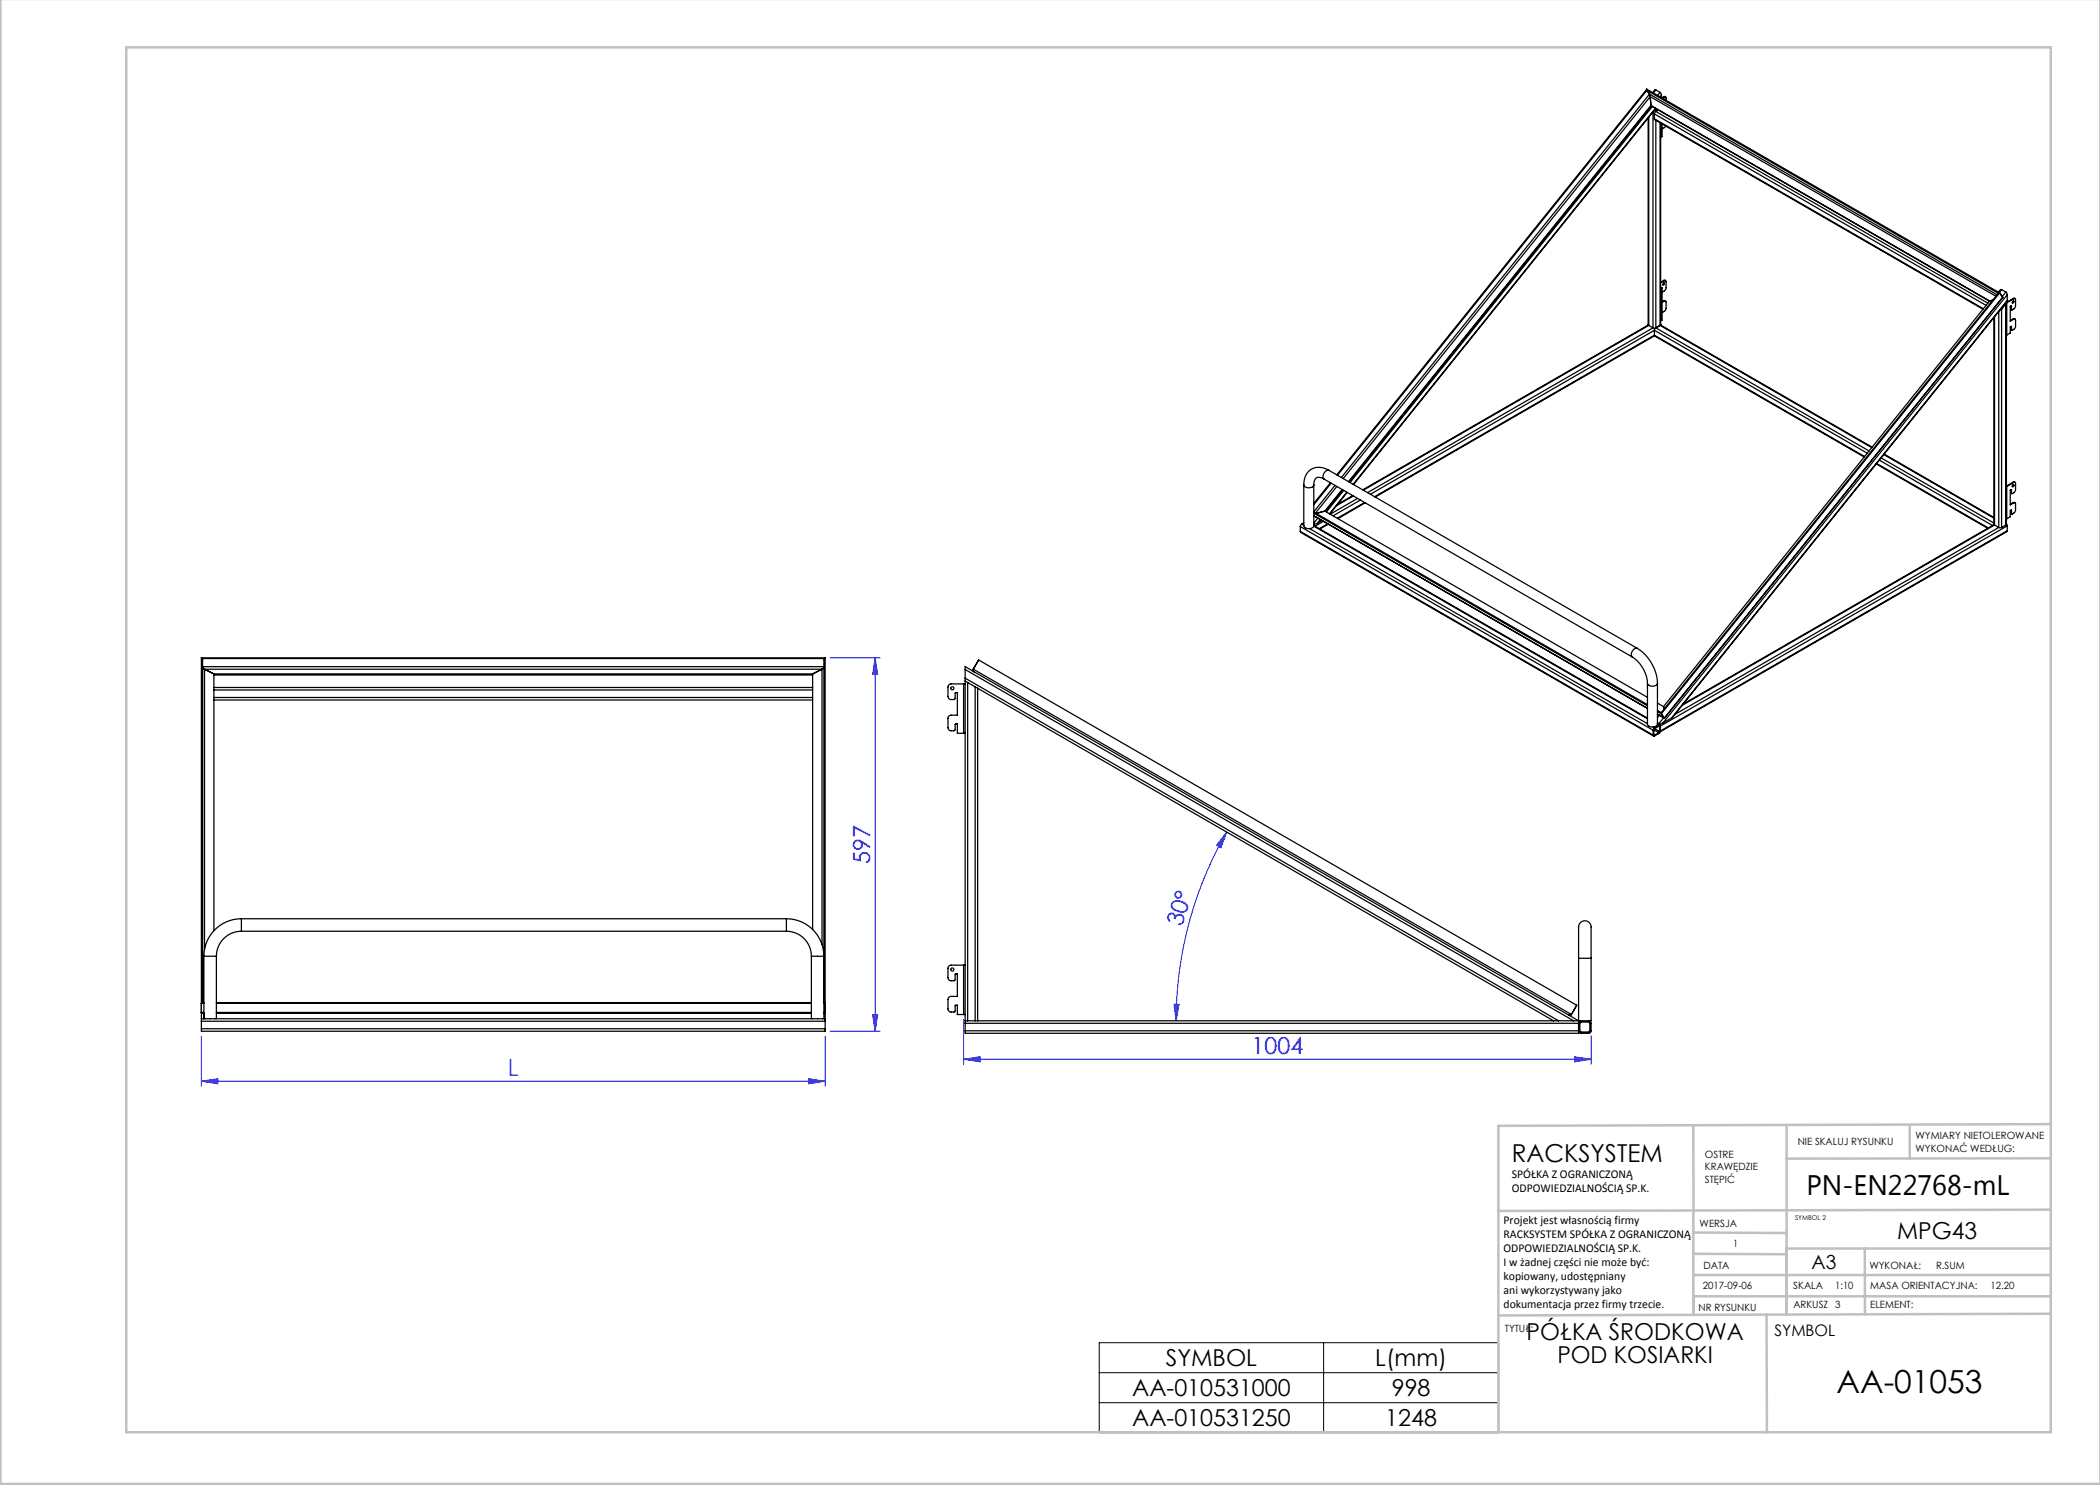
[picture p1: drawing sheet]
<svg xmlns="http://www.w3.org/2000/svg" width="420mm" height="297mm" viewBox="0 0 420 297" stroke-linecap="round" stroke-linejoin="round" font-family="sans-serif">
<g fill="none" stroke="#00f" stroke-width=".2">
<path d="M166 131.6h10M175 131.6l.5 3.3h-1zM175 131.6v74.6M245.3 166.4l-1.1 3.2-.9-.5zM245.3 166.4a75.5 75.5 0 0 0-10.1 37.8M40.3 216.2l3.3-.5v1.1zM40.3 207.2v10M40.3 216.2h124.7M161.7 215.7l3.3 .5-3.3 .6zM165 207.2v10M166 206.2h10M174.5 202.9h1l-.5 3.3z"/>
<path d="M192.7 211.9l3.3-.5v1zM192.7 203.9v9M192.7 211.9h125.5M234.8 200.8l1 .1-.6 3.3zM314.9 211.4l3.3 .5-3.3 .5zM318.2 207.2v5.7"/>
</g>
<path d="M219.8 268.5h79.9v18h-79.9zM219.8 274.5h79.9M264.7 268.5v18M219.8 280.5h79.9" fill="none" stroke="#000" stroke-width=".2"/>
<g fill="none" stroke="#c0c0c0" stroke-width=".5">
<path d="M.1 -.1v296.9h419.9M25.2 9.5h385v276.9h-385zM338.7 225.2v16.9M357.3 225v37.9M382 225.4v6.3M410.1 224.8l-110.4 .4v61.2M410.1 231.7h-52.8M338.7 259.3h71.5M338.7 255h71.5M338.7 250.8l18.6 .1M338.7 246.5l18.6 .1M338.7 242.1v20.9"/>
<path d="M373 249.7v13.2M410.1 241.9l-110.4 .3M410.2 249.7h-52.9v13.2M353.3 262.9l.1 23.5M410.2 262.7l-110.5 .4"/>
</g>
<g fill="#00f">
<path d="M40.3 216.2l3.3-.5v1.1zM161.7 215.7l3.3 .5-3.3 .6zM192.7 211.9l3.3-.5v1zM314.9 211.4l3.3 .5-3.3 .5z"/>
<path d="M245.3 166.4l-1.1 3.2-.9-.5zM234.8 200.8l1 .1-.6 3.3z"/>
<path d="M175 131.6l.5 3.3h-1zM174.5 202.9h1l-.5 3.3z"/>
</g>
<g fill="none" stroke="#000" stroke-width=".25">
<path d="M329.4 17.8l-62 77.2M329.4 17.8v.3M329.4 17.8l70.5 40.8M329.4 18.1l-61.9 77M329.4 18.1l.5 .7M329.4 18.1l70.3 40.6M329.9 18.8l.1 .5M329.9 18.8l-61.6 76.7M329.9 18.8l69.5 40.2M330 19.3l.2 1.8M330 19.3l-61.4 76.4M330 19.3l69.2 39.9"/>
<path d="M331.2 18h-.2l-.5 .5M331.2 18l.8 .5M331.2 18l-.5 .6M332 18.5l.3 .5M332 18.5l-.5 .6M332.3 19v.5M332.3 19l-.3 .4M332.8 19.3l.3 .1M332.8 19.3l-.4 .3M332.8 19.3l.1 .1M332.8 19.8l.1 .1M332.9 19.4l.3 .1v.6"/>
<path d="M332.9 19.4l-.4 .2M329.6 23.6v41.3l.1 .2M329.7 23.4v41.7M330.2 21.1l-60.5 75.2M330.2 21.1l.1 .1M330.2 21.1l67.7 39.1M330.3 21.2l-60.5 75.2M330.3 21.2l67.6 39M330.5 21.3l-60.5 75.2M330.6 22.4v43.2M330.9 23.8l.1 .1 65.6 37.9M330.9 22.8v1"/>
<path d="M330.9 22.8l66.3 38.3M330.9 23.8l65.8 37.9M331.1 21.7l-60.5 75.2M331.1 21.7l-60.4 75.2M331.2 22.3l-.3 .5M331.2 21.9l-.4 .3M331.2 22.3l66.4 38.3M331.2 21.9v.4M331.2 24.1v41.5M331.3 21.8l-.1 .1M331.7 22l-.5 .3M332 24.6v40.5"/>
<path d="M332.1 24.6v40.3l-.1 .2M332.1 27.3l.2 .1M332.3 24.7v2.7M332.4 25.7h.1M332.4 24.8v2.5l-.1 .1M333.1 25.2l-.6 .5-.1-.1M332.1 57.6l.2 .1M332.1 57.4l.3 .2M332.3 57.7v6.4M332.4 58.4h.1M332.4 57.6l-.1 .1M332.4 57.6v6.4l-.1 .1"/>
<path d="M332.7 56.6h.1a.21 .21 0 0 1 0 .3 .21 .21 0 0 1-.3 0zM332.8 56.1h.3M332.8 56.1l-.7 .3M332.8 56.1h.1M332.8 56.6l-.2 .4M332.9 56.1h.2l.1 .2v1.4l-.3 .4-.4 .3-.1-.1M332.9 56.1l-.8 .5M399.7 58.7l-67.5 83.8M399.9 58.6l.6 .8M399.9 58.6l-67.6 84.2M399.9 58.6l-.2 .1M400.3 57.9h-.2l-.4 .5"/>
<path d="M400.3 57.9l.9 .5M400.3 57.9l-.5 .6M400.5 59.4l-67.6 84.2M401.2 58.4l.2 .5M401.2 58.4l-.8 .9M401.4 58.9v1.2M401.4 58.9l-68.8 85.7M402.7 59.7h.3M402.7 59.7l-1.4 .8v44.3l-.1 .2M402.7 59.7h.1M402.8 59.7h.2l.1 .2v1.4l-.3 .4-.4 .3-.1-.1M402.8 59.7l-1.5 .9"/>
<path d="M329.7 65l-57.2 33M329.7 65.1l.9 .5M329.7 65.1l-57 32.9M330.6 65.6h.6M330.6 65.6l-57.1 32.9M330.9 67l.1 .2 41.8 24.2M330.9 66.1v.9M330.9 66.1l42.5 24.5M330.9 67l42 24.3M330.9 66.1l-56.8 32.8M330.9 67l-56 32.3M330.9 67.2l-55.9 32.2"/>
<path d="M331.2 65.6l-.3 .5M331.2 65.6l42.6 24.6M332 65.1h.2l42.2 24.3M332 65.1l-.8 .5M332 65.1l42.3 24.4M332.1 64.9l.2 .2M332.1 64l.2 .1M332.4 62.4v.1M332.8 60.2h.3M332.8 60.2h.1M332.8 60.2l-.4 .2M332.9 60.2h.2l.1 .2v1.3l-.3 .5-.4 .3-.1-.1"/>
<path d="M332.9 60.2l-.5 .3M397.9 60.2l-65.2 81.1M398.6 60l-.7 .2M398.8 63.5v41.3l.1 .2M398.9 63.4v41.6M399.8 62.3v43.2M400.3 61.9l-.4 .2M400.3 61.9v43.6M401.2 60.8l-.9 1.1M401.2 60.8v44.2M401.3 60.4l-.1 .4M401.3 60.5v.1"/>
<path d="M401.3 60.6h.1M401.3 67h.1M401.3 60.6v6.4M401.4 60.1l-67.1 83.5M402.2 61.8l.1 .2M402.2 65.9l.1 .2M402.2 61.8l.1 .1M402.2 61.2v.6M402.2 65.3v.6M402.2 65.9l.1 .1M402.2 61.2h.1M402.2 65.3h.1"/>
<path d="M402.2 61.2l-.1 .1v2.9l.7-.4M402.2 65.3l-.1 .1v1.2l-.8 .4M402.3 61.2v.7M402.3 65.3v.7M402.5 60.3l.2-.1a.21 .21 0 0 1 0 .3 .21 .21 0 0 1-.3 0zM402.7 63.8h.3M402.7 63.8h.1M402.7 63.8l-.6 .3M402.7 60.2l-.3 .4M402.8 63.8h.2l.1 .2v1.3l-.3 .5-.4 .3-.1-.1M260.8 97v8.1a1.15 1.15 0 0 0 2 0v-8.1M260.8 97a1.15 1.15 0 0 0 2 0"/>
<path d="M264.8 95.8l-.2-.1a1.13 1.13 0 0 0-1.3-.1 1.13 1.13 0 0 0-.5 1.3v.1M264.8 95.8l61.7 35.6M265.8 94.1a3.1 3.1 0 0 0-3.5-.3 3.1 3.1 0 0 0-1.5 3.2M265.8 94.1a1.15 1.15 0 0 0-1 1.7M265.8 94.1l61.7 35.6M266.1 96.6l-3.3 4.1M266.2 96.6l-3.4 4.3M267 97.1l-4.2 5.3M267.4 97.3l-4.3 5.3M268.4 97.9l-3.4 4.3M268.5 98l-3.4 4.3M268.7 98.1l-3.4 4.3"/>
<path d="M269.4 98.4l-3.5 4.4M269.4 98.5l-3.4 4.3M270.5 99.1l-3 1.8M270.7 99.2l-3.4 1.9M271.5 99.7l-5.5 3.1M375.3 92.8l22.2 12.9M375.3 92.7l22.4 12.9M375.9 92l22.6 13.1M376.2 91.6l22.6 13M376.8 90.9l22 12.7M376.8 90.8l22 12.7M401.3 97.3h.1"/>
<path d="M401.3 97.3v6.5M402.2 98.6l.1 .1M402.2 98v.6M402.2 98.6h.1M402.2 97.9l.1 .1M402.2 97.9l-.1 .1v3l.7-.4M402.3 98v.6M402.5 97l.2-.1a.21 .21 0 0 1 0 .3 .21 .21 0 0 1-.3 0zM402.7 96.4l.3 .1M402.7 96.4l-1.4 .8M402.7 96.4l.1 .1M402.7 96.9l-.3 .4"/>
<path d="M402.8 96.5h.2l.1 .1v1.4l-.3 .5-.4 .2-.1-.1M402.8 96.5l-1.5 .8M260.1 106.3v.2l70.6 40.7M260.1 105.3l70.5 40.7M260.1 106.3l70.5 40.7M260.1 105.3v1M260.3 104.8l-.2 .5M260.3 104.8l.5 .3M260.8 104.6l-.5 .2M261.9 105.7l67.6 39M262.8 105.2l66.7 38.6M262.8 105l.1 .2"/>
<path d="M262.8 105.1l66.7 38.5M262.8 102.6l66.7 38.6M262.8 102.4l66.7 38.5M263.5 104.7l-.7 .2M263.6 103.6l-.8 1M264.1 103.9l-.6 .8M264.4 104.1l-.9 .6M264.7 104.3l-1.7 .9M265 102.2l64.5 37.3M265 102.2l-1.8 .5M265.5 104.8l-1.6 .9M265.7 104.8l-1.7 1"/>
<path d="M272.1 100l-5.5 3.2M272.9 100.5l-5.4 3.2M273 100.6l-5.4 3.1M398.8 104.8l-.2 .2M398.8 104.9l-62.1 35.9M398.9 105l.9 .5M398.9 105l-62.4 36.1M399.8 105.5h.5M399.8 105.5l-64.8 37.4M401.2 105l-.9 .5M401.3 104.8l.1 .4M401.3 103.8h.1"/>
<path d="M401.4 106.1v.2l-69.4 40.1M401.4 105.2l-69.4 40M401.4 106.1l-69.4 40.1M401.4 105.2v.9M402.2 102.7l.1 .1M402.2 102v.7M402.2 102.7h.1M402.2 102l.1 .1M402.2 102l-.1 .1v1.3l-.8 .4M402.3 102.1v.6M402.7 100.5l.3 .1M402.7 100.5l.1 .1"/>
<path d="M402.7 100.5l-.6 .4M402.8 100.6h.2l.1 .1v1.4l-.3 .5-.4 .2-.1-.1M40.3 131.6v72.1M40.3 131.6l.2 .1M40.3 131.6h124.7M40.5 133.3l.4 .5M40.5 131.7v68.8M40.5 131.7h124.3M40.5 133.3h124.3M40.9 133.8l1.9 1M40.9 133.8h123.5M40.9 133.8v56.1"/>
<path d="M42.8 138h119.7M42.8 139.5h119.7M42.8 140h119.7M42.8 137.5h119.7M42.8 134.8v51.4M42.8 134.8h119.7M42.8 135h119.7M162.5 134.8v51.1M164.4 133.8l-1.9 1M164.4 133.8v55.1M164.8 133.3l-.4 .5M164.8 131.7v72"/>
<path d="M165 131.6v72.1M165 131.6l-.2 .1M192.7 136.8h-2.5a.63 .63 0 0 0-.6 .6v1.9a.63 .63 0 0 0 .6 .6l.8-.1v-1.2l.5-.1v4.5h-1.3a.63 .63 0 0 0-.6 .7v1.8a.63 .63 0 0 0 .6 .7l.8-.1v-1.2l.5-.1v1.9h1.2M192.7 136.8h.3M192.7 136.8v9.9M193 135.6v.6M193 133.9v-.6l1.8 1M193 136.2l.5 .3M193 133.9v1.7M193 136.2v68M193 135.6l118.7 68.6M193 133.9l121.7 70.3"/>
<path d="M193.5 136.5v67.7M193.5 136.5l1.5 .9M194.7 133.8l-.1 .3 .2 .2M194.7 133.8l1-1.8 119.6 69.1-1 1.8M194.7 133.8l119.6 69.1M194.8 134.3l120.9 69.9M195 137.4l.5 .3M195 137.4v66.8M195.5 137.7l115.2 66.5M195.5 137.7v66.5M326.5 131.4a6.8 6.8 0 0 1 3 5.3M327.5 129.7a8.8 8.8 0 0 1 4 7"/>
<path d="M327.5 129.7a1.15 1.15 0 0 0-1 1.7M329.5 136.7v8.1a1.15 1.15 0 0 0 2 0v-8.1M331.5 136.7a1.16 1.16 0 0 1-2 0M192.7 146.7h.3M329.5 141.7l-66.7-38.5 66.7 38.5M330.6 146v1M330.6 145.4l.3 .2M330.8 146.9l.1 .1M330.8 146v.9M330.8 146l1 .5M330.9 145.7l1 .6M330.9 145.6l-.3 .4"/>
<path d="M330.9 145.7l-.1 .3M331.5 144.9l.3 .2M331.5 144.8l.5 .3M331.5 142.8l1.4 .8M331.5 144.6l.3 .1M331.5 144.7l.3 .2M331.5 142.3l.8 .5M331.5 142.1l.7 .4M331.5 140.6l1.2 .7M331.7 143l-.2 .3M331.8 145.1h.2v.1M331.8 145.2l.1 .1"/>
<path d="M331.8 144.7l.2 .5M331.8 144.9v.1M331.8 145.1l-.9 .5M331.8 146.5l-.9 .5M331.8 145.2l-.9 .5M331.8 144.9h-.1M331.8 144.7h.1M331.9 143.1l-.4 .4M331.9 146.3l-.1 .2M331.9 145.3v1M332 146.2l-.2 .5-.9 .5h-.2l-.1-.2M332 145.2v1"/>
<path d="M332.2 142.5l.1 .3M332.3 142.8l.6 .8M332.6 144.6l-.8 .1M332.7 141.3l.1 .6M332.7 143.5l-.9 1.2M332.9 143.6h.1M334.3 143.6l-1.7 1M40.8 191.2h2.5M40.8 191.2v12.5M43.3 191.2v12.5M48.3 186.2a5 5 0 0 0-5 5M48.3 183.7a7.5 7.5 0 0 0-7.5 7.5"/>
<path d="M48.3 183.7v2.5M48.3 186.2h109M48.3 183.7h109M157.3 186.2a5 5 0 0 1 5 5M157.3 183.7a7.4 7.4 0 0 1 7.4 7.5h-2.4M157.3 183.7v2.5M162.3 191.2v12.5M192.7 193h-2.5a.62 .62 0 0 0-.6 .7v1.8a.63 .63 0 0 0 .6 .7l.8-.1v-1.2l.5-.1v4.5h-1.3a.63 .63 0 0 0-.6 .6v1.9a.63 .63 0 0 0 .6 .6l.8-.1v-1.2l.5-.1v1.9h1.2M192.7 193h.3M192.7 193v9.9M315.7 191.7v-5.7a1.31 1.31 0 0 1 .8-1.7 1.31 1.31 0 0 1 1.7 .9v6.5M315.7 191.7h2.5"/>
<path d="M315.7 191.7v12.5M318.2 191.7v12.5h-.5M40.3 205.7v.5h124.7v-.5M40.3 203.7v.5M40.3 203.7h124.7M40.3 205.7h124.7M40.3 204.2h124.7M40.3 204.2v1.5M40.5 200.5h.3M40.5 200.5l-.2 .1h.5M40.8 202.5h-.5l.1 .2h.4M43.3 202.7h119"/>
<path d="M43.3 200.5h119M43.3 200.6h119M43.3 202.5h119M164.8 202.5h.2l-.2 .2M164.8 200.5l.2 .1h-.2M165 203.7v.5M165 204.2v1.5M192.7 202.9h.3M193 204.2v.5M193 206.2v.5h122.7v-.5M193 204.2h.5M193 204.7h122.7"/>
<path d="M193 206.2h122.7M193 204.7v1.5M193.5 204.2h1.5M195 204.2h.5M195.5 204.2h115.2M310.7 204.2h1M311.7 204.2h3M314.3 202.9l-.3 .2-.2-.1M314.7 204.2h1M315.7 204.2h.5M315.7 204.2h.1M315.7 204.2v.5"/>
<path d="M315.7 204.7v1.5M316 204.5h1.9v1.8h-1.9zM316.2 204.2l-.3 .1-.2 .4M316.2 204.2h1.5M317.7 204.2l.4 .1 .1 .3v1.6l-.1 .3-.4 .2-1.6-.1-.3-.2-.1-.2"/>
<circle cx="190.5" cy="137.7" r=".31"/>
<circle cx="190.5" cy="193.9" r=".31"/>
</g>
<text font-size="6.3" x="367.3" y="278.5">AA-01053</text>
<text font-size="5.6" x="361.3" y="239.1">PN-EN22768-mL</text>
<text font-size="4.9" x="302.4" y="232.4">RACKSYSTEM</text>
<g font-size="4.7" fill="#00f">
<text x="174" y="172.8" transform="rotate(-90 174 172.8)">597</text>
<text x="236.5" y="185.5" transform="rotate(-73 236.5 185.5)">30°</text>
<text x="101.6" y="215.2">L</text>
<text x="250.3" y="210.8">1004</text>
</g>
<g font-size="4.7">
<text x="379.4" y="247.8">MPG43</text>
<text x="305.3" y="268.1">PÓŁKA ŚRODKOWA</text>
<text x="233.2" y="273.2">SYMBOL</text>
<text x="275.1" y="273.2">L(mm)</text>
<text x="311.5" y="272.6">POD KOSIARKI</text>
<text x="226.4" y="279.2">AA-010531000</text>
<text x="278.3" y="279.2">998</text>
<text x="226.4" y="285.2">AA-010531250</text>
<text x="277.1" y="285.2">1248</text>
</g>
<text font-size="3.9" x="362.3" y="253.8">A3</text>
<text font-size="3.2" x="354.9" y="267.2">SYMBOL</text>
<g font-size="2.4">
<text x="302.4" y="235.6">SPÓŁKA Z OGRANICZONĄ</text>
<text x="302.4" y="238.4">ODPOWIEDZIALNOŚCIĄ SP.K.</text>
<text x="300.7" y="244.7">Projekt jest własnością firmy</text>
<text x="300.7" y="247.5">RACKSYSTEM SPÓŁKA Z OGRANICZONĄ</text>
<text x="300.7" y="250.3">ODPOWIEDZIALNOŚCIĄ SP.K.</text>
<text x="300.7" y="253.1">I w żadnej części nie może być:</text>
<text x="300.7" y="256">kopiowany, udostępniany</text>
<text x="300.7" y="258.8">ani wykorzystywany jako</text>
<text x="300.7" y="261.6">dokumentacja przez firmy trzecie.</text>
</g>
<g font-size="2">
<text x="383.1" y="227.9">WYMIARY NIETOLEROWANE</text>
<text x="341" y="231.6">OSTRE</text>
<text x="359.5" y="228.9">NIE SKALUJ RYSUNKU</text>
<text x="383.1" y="230.4">WYKONAĆ WEDŁUG:</text>
<text x="341" y="234.1">KRAWĘDZIE</text>
<text x="341" y="236.6">STĘPIĆ</text>
<text x="339.9" y="245.4">WERSJA</text>
<text x="346.6" y="249.5">1</text>
<text x="340.6" y="257.7">2017-09-06</text>
<text x="340.7" y="253.8">DATA</text>
<text x="358.7" y="257.7">SKALA</text>
<text x="367" y="257.7">1:10</text>
<text x="373.9" y="253.8">WYKONAŁ:</text>
<text x="374.1" y="257.7">MASA ORIENTACYJNA:</text>
<text x="387.2" y="253.8">R.SUM</text>
<text x="398.1" y="257.7">12.20</text>
<text x="339.7" y="262.3">NR RYSUNKU</text>
<text x="358.7" y="261.7">ARKUSZ 3</text>
<text x="374.1" y="261.7">ELEMENT:</text>
<text x="301" y="266.4">TYTUŁ:</text>
</g>
<text font-size="1.3" x="359" y="244">SYMBOL 2</text>
</svg>
